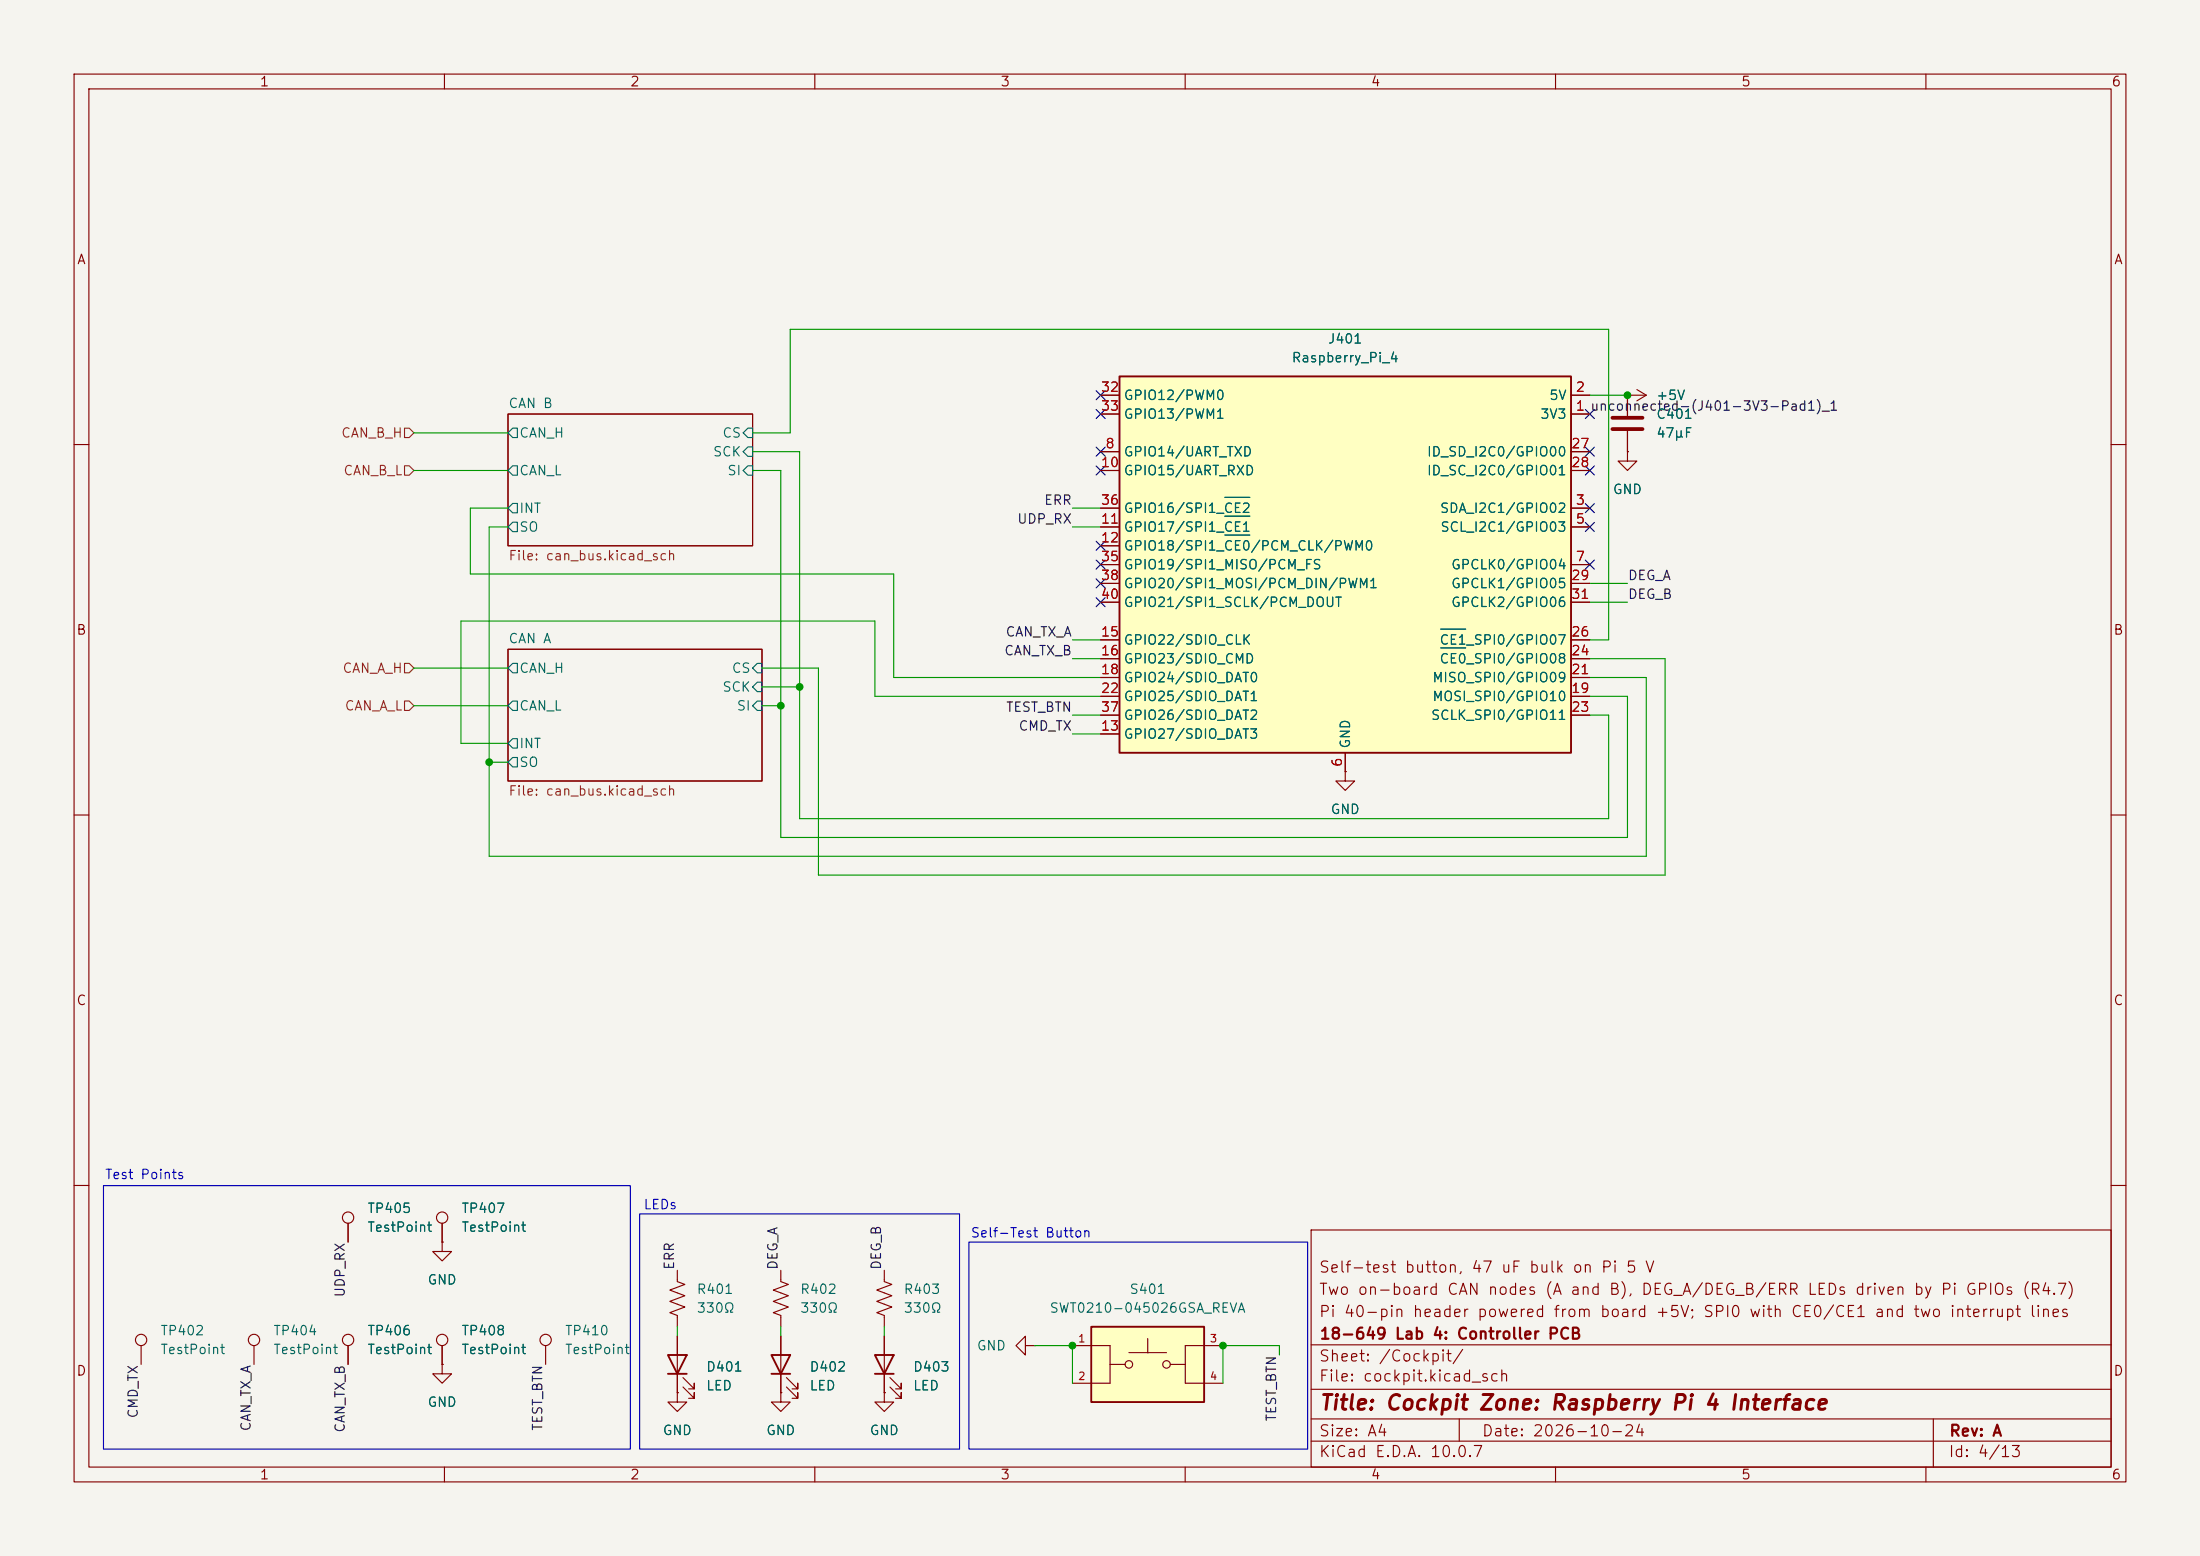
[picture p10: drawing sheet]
<svg xmlns="http://www.w3.org/2000/svg" width="297mm" height="210mm" viewBox="0 0 297 210" stroke-linecap="round" stroke-linejoin="round" font-family="sans-serif">
<path d="M0 0h297v210h-297z" fill="#f5f4ef" stroke="#f5f4ef" stroke-width=".14"/>
<g fill="none" stroke="#840000" stroke-width=".15">
<path d="M10 10h277v190h-277zM12 12h273v186h-273zM60 10v2M110 10v2M160 10v2M210 10v2M260 10v2M68.6 55.9h33v17.8h-33zM219.7 53.3h.1M219.7 53.3h2.5M221 52.6l1.2 .7M222.2 53.3l-1.2 .8"/>
<path d="M10 60h2M285 60h2M68.6 87.6h34.3v17.8h-34.3zM10 110h2M181.6 104.1v1.3h1.3l-1.3 1.3-1.3-1.3h1.3M181.6 104.1h.1M285 110h2M10 160h2M47 165.1v2.5M59.7 167.6v1.3h1.3l-1.3 1.3-1.3-1.3h1.3M59.7 167.6h.1M59.7 165.1v2.5"/>
<path d="M91.4 171.5v1.5l1.1 .4-2.1 .7 2.1 .8-2.1 .7 2.1 .8-2.1 .8 1 .3v1.6M105.4 171.5v1.5l1 .4-2 .7 2 .8-2 .7 2 .8-2 .8 1 .3v1.6M119.4 171.5v1.5l1 .4-2 .7 2 .8-2 .7 2 .8-2 .8 1 .3v1.6M177 166h108v32h-108zM285 160h2M19 181.6v2.6M34.3 181.6v2.6M47 181.6v2.6M59.7 184.2v1.2h1.3l-1.3 1.3-1.3-1.3h1.3M59.7 184.2h.1M59.7 181.6v2.6M60 198v2"/>
<path d="M73.7 181.6v2.6M91.4 188v1.2h1.3l-1.3 1.3-1.2-1.3h1.2M91.4 188h.1M91.4 180.3v7.7M92.2 187.2l1.5 1.5v-.7v.7h-.7M92.2 185.9l1.5 1.6v-.8v.8h-.7M105.4 188v1.2h1.3l-1.3 1.3-1.3-1.3h1.3M105.4 188h.1M105.4 180.3v7.7M106.2 187.2l1.5 1.5v-.7v.7h-.8M106.2 185.9l1.5 1.6v-.8v.8h-.8M110 198v2"/>
<path d="M119.4 188v1.2h1.2l-1.2 1.3-1.3-1.3h1.3M119.4 188h.1M119.4 180.3v7.7M120.1 187.2l1.6 1.5v-.7v.7h-.8M120.1 185.9l1.6 1.6v-.8v.8h-.8M138.4 181.6v-1.3l-1.2 1.3 1.2 1.3v-1.3h1.3M139.7 181.6h.1M160 198v2M177 194.5h108M177 191.5h108M177 187.5h108M177 181.5h108"/>
<path d="M197 191.5v3M210 198v2M260 198v2M261 191.5v6.5"/>
<circle cx="47" cy="164.3" r=".76"/>
<circle cx="59.7" cy="164.3" r=".76"/>
<circle cx="19" cy="180.8" r=".76"/>
<circle cx="34.3" cy="180.8" r=".76"/>
<circle cx="47" cy="180.8" r=".76"/>
<circle cx="59.7" cy="180.8" r=".76"/>
<circle cx="73.7" cy="180.8" r=".76"/>
</g>
<g fill="none" stroke="#006464" stroke-width=".15">
<path d="M68.6 58.4l.6-.6h.6v1.3h-.6zM100.3 58.4l.7-.6h.6v1.3h-.6zM68.6 68.6l.6-.7h.6v1.3h-.6zM69.2 62.9h.6v1.2h-.6l-.6-.6zM69.2 70.5h.6v1.3h-.6l-.6-.7zM101 60.3h.6v1.3h-.6l-.7-.6zM101 62.9h.6v1.2h-.6l-.7-.6zM69.2 89.5h.6v1.3h-.6l-.6-.6zM69.2 94.6h.6v1.3h-.6l-.6-.6zM69.2 99.7h.6v1.3h-.6l-.6-.7zM101.6 92.7l.6-.6h.7v1.2h-.7zM102.2 89.5h.7v1.3h-.7l-.6-.6z"/>
<path d="M102.2 94.6h.7v1.3h-.7l-.6-.6zM68.6 102.9l.6-.7h.6v1.3h-.6z"/>
</g>
<path d="M90.2 182.9h2.5l-1.3 2.5zM90.2 185.4h2.5M104.1 182.9h2.6l-1.3 2.5zM104.1 185.4h2.6M118.1 182.9h2.5l-1.2 2.5zM118.1 185.4h2.5" fill="none" stroke="#840000" stroke-width=".25"/>
<path d="M151.1 50.8h61v50.8h-61z" fill="#ffffc2"/>
<path d="M151.1 50.8h61v50.8h-61z" fill="none" stroke="#840000" stroke-width=".25"/>
<g fill="none" stroke="#840000" stroke-width=".15">
<path d="M148.6 55.9h2.5M148.6 53.3h2.5M212.1 55.9h2.5M212.1 53.3h2.5M219.7 53.3v2.8M219.7 58.2v2.8M148.6 68.6h2.5M148.6 71.1h2.5M148.6 76.2h2.5M148.6 61h2.5M148.6 63.5h2.5M148.6 73.7h2.5"/>
<path d="M148.6 78.7h2.5M212.1 68.6h2.5M212.1 71.1h2.5M212.1 76.2h2.5M212.1 61h2.5M212.1 63.5h2.5M212.1 78.7h2.5M219.7 61v1.2h1.3l-1.3 1.3-1.3-1.3h1.3M219.7 61h.1M148.6 99.1h2.5M148.6 86.4h2.5M148.6 88.9h2.5"/>
<path d="M148.6 91.4h2.5M148.6 94h2.5M148.6 96.5h2.5M148.6 81.3h2.5M212.1 86.4h2.5M212.1 88.9h2.5M212.1 91.4h2.5M212.1 94h2.5M212.1 96.5h2.5M212.1 81.3h2.5M181.6 101.6v2.5"/>
</g>
<path d="M165.4 69.7h3.3M165.4 72.2h3.3M165.4 67.1h3.3M194.5 87.5h3.4M194.5 84.9h3.4" fill="none" stroke="#006464" stroke-width=".15"/>
<path d="M217.7 56.4h4M217.7 57.9h4" fill="none" stroke="#840000" stroke-width=".51"/>
<path d="M147.3 179.1h15.3v10.1h-15.3z" fill="#ffffc2"/>
<path d="M147.3 179.1h15.3v10.1h-15.3z" fill="none" stroke="#840000" stroke-width=".25"/>
<g fill="none" stroke="#840000" stroke-width=".15">
<path d="M148.6 55.9h2.5M148.6 53.3h2.5M212.1 55.9h2.5M212.1 53.3h2.5M219.7 53.3h.1M219.7 53.3v2.8M219.7 58.2v2.8M148.6 68.6h2.5M148.6 71.1h2.5M148.6 76.2h2.5M148.6 61h2.5M148.6 63.5h2.5"/>
<path d="M148.6 73.7h2.5M148.6 78.7h2.5M212.1 68.6h2.5M212.1 71.1h2.5M212.1 76.2h2.5M212.1 61h2.5M212.1 63.5h2.5M212.1 78.7h2.5M219.7 61h.1M148.6 99.1h2.5M148.6 86.4h2.5M148.6 88.9h2.5"/>
<path d="M148.6 91.4h2.5M148.6 94h2.5M148.6 96.5h2.5M148.6 81.3h2.5M212.1 86.4h2.5M212.1 88.9h2.5M212.1 91.4h2.5M212.1 94h2.5M212.1 96.5h2.5M212.1 81.3h2.5M181.6 104.1h.1M181.6 101.6v2.5"/>
<path d="M47 165.1v2.5M59.7 167.6h.1M59.7 165.1v2.5M47 181.6v2.6M59.7 184.2h.1M59.7 181.6v2.6M91.4 188h.1M91.4 180.3v2.6M91.4 185.4v2.6M105.4 188h.1M105.4 180.3v2.6M105.4 185.4v2.6"/>
<path d="M119.4 188h.1M119.4 180.3v2.6M119.4 185.4v2.6M144.8 181.6h5.1v5.1h-5.1M149.9 184.2h2M152.4 182.6h5.1M154.9 180.7v1.9M158 184.2h2M165.1 181.6h-5.1v5.1h5.1"/>
<circle cx="152.4" cy="184.2" r=".51"/>
<circle cx="157.5" cy="184.2" r=".51"/>
</g>
<path d="M54.6 57.8h.6l.7 .6-.7 .7h-.6zM54.6 62.9h.6l.7 .6-.7 .6h-.6zM54.6 94.6h.6l.7 .7-.7 .6h-.6zM54.6 89.5h.6l.7 .7-.7 .6h-.6z" fill="none" stroke="#725600" stroke-width=".15"/>
<g fill="none" stroke="#009600" stroke-width=".15">
<path d="M55.9 58.4h12.7M101.6 58.4h5.1v-13.9h110.5v41.9h-2.6M214.6 53.3h5.1M55.9 63.5h12.7M68.6 68.6h-5.1v8.9h57.1v13.9h28M68.6 71.1h-2.6v44.5h156.2v-24.2h-7.6M101.6 63.5h3.8v49.5h114.3v-19h-5.1M101.6 61h6.3v49.5h109.3v-14h-2.6M144.8 71.1h3.8M144.8 68.6h3.8M214.6 78.7h5.1M55.9 90.2h12.7"/>
<path d="M55.9 95.3h12.7M102.9 95.3h2.5M102.9 92.7h5M144.8 86.4h3.8M144.8 96.5h3.8M144.8 88.9h3.8M144.8 99.1h3.8M148.6 94h-30.5v-10.2h-55.9v16.5h6.4M214.6 88.9h10.2v29.2h-114.3v-27.9h-7.6M214.6 81.3h5.1M66 102.9h2.6M91.4 179.1v1.2"/>
<path d="M105.4 179.1v1.2M119.4 179.1v1.2M139.7 181.6h5.1v5.1M172.7 182.9v-1.3h-7.6v5.1"/>
</g>
<g fill="none" stroke="#000084" stroke-width=".15">
<path d="M148 52.7l1.2 1.2M148 55.3l1.2 1.2M149.2 52.7l-1.2 1.2M149.2 55.3l-1.2 1.2M214 55.3l1.2 1.2M215.2 55.3l-1.2 1.2M148 62.9l1.2 1.2M148 60.4l1.2 1.2M148 78.1l1.2 1.2M148 73.1l1.2 1.2M148 75.6l1.2 1.2M149.2 62.9l-1.2 1.2"/>
<path d="M149.2 60.4l-1.2 1.2M149.2 78.1l-1.2 1.2M149.2 73.1l-1.2 1.2M149.2 75.6l-1.2 1.2M214 60.4l1.2 1.2M214 68l1.2 1.2M214 62.9l1.2 1.2M214 70.5l1.2 1.2M214 75.6l1.2 1.2M215.2 60.4l-1.2 1.2M215.2 68l-1.2 1.2M215.2 62.9l-1.2 1.2"/>
<path d="M215.2 70.5l-1.2 1.2M215.2 75.6l-1.2 1.2M148 80.7l1.2 1.2M149.2 80.7l-1.2 1.2"/>
</g>
<path d="M14 160h71.1v35.6h-71.1zM86.4 163.8h43.1v31.8h-43.1zM130.8 167.6h45.7v28h-45.7z" fill="none" stroke="#0000c2" stroke-width=".15"/>
<path d="M165.4 69.7h3.3M165.4 72.2h3.3M165.4 67.1h3.3M194.5 87.5h3.4M194.5 84.9h3.4" fill="none" stroke="#006464" stroke-width=".15"/>
<g fill="#009600" stroke="#009600" stroke-width=".14">
<circle cx="144.8" cy="181.6" r=".46"/>
<circle cx="165.1" cy="181.6" r=".46"/>
<circle cx="219.7" cy="53.3" r=".46"/>
<circle cx="107.9" cy="92.7" r=".46"/>
<circle cx="105.4" cy="95.3" r=".46"/>
<circle cx="66" cy="102.9" r=".46"/>
</g>
<text font-size="2" fill="#840000" x="178" y="190.8">Title: Cockpit Zone: Raspberry Pi 4 Interface</text>
<g font-size="1.5" fill="#840000">
<text x="178" y="172.1">Self-test button, 47 uF bulk on Pi 5 V</text>
<text x="178" y="178.1">Pi 40-pin header powered from board +5V; SPI0 with CE0/CE1 and two interrupt lines</text>
<text x="178" y="175.1">Two on-board CAN nodes (A and B), DEG_A/DEG_B/ERR LEDs driven by Pi GPIOs (R4.7)</text>
<text x="178" y="184.1">Sheet: /Cockpit/</text>
<text x="178" y="181.1">18-649 Lab 4: Controller PCB</text>
<text x="178" y="186.8">File: cockpit.kicad_sch</text>
<text x="178" y="197">KiCad E.D.A. 10.0.7</text>
<text x="178" y="194.2">Size: A4</text>
<text x="200" y="194.2">Date: 2026-10-24</text>
<text x="263" y="197">Id: 4/13</text>
<text x="263" y="194.2">Rev: A</text>
</g>
<g font-size="1.3" fill="#840000">
<text x="35" y="12">1</text>
<text x="85" y="12">2</text>
<text x="135" y="12">3</text>
<text x="185" y="12">4</text>
<text x="235" y="12">5</text>
<text x="285" y="12">6</text>
<text x="10.3" y="36">A</text>
<text x="285.3" y="36">A</text>
<text x="10.2" y="86">B</text>
<text x="285.2" y="86">B</text>
<text x="10.2" y="136">C</text>
<text x="285.2" y="136">C</text>
<text x="10.2" y="186">D</text>
<text x="285.2" y="186">D</text>
<text x="35" y="200">1</text>
<text x="85" y="200">2</text>
<text x="135" y="200">3</text>
<text x="185" y="200">4</text>
<text x="235" y="200">5</text>
<text x="285" y="200">6</text>
</g>
<g font-size="1.3" fill="#006464">
<text x="179.2" y="46.7">J401</text>
<text x="174.3" y="49.2">Raspberry_Pi_4</text>
<text x="68.6" y="55.4">CAN B</text>
<text x="70" y="59.4">CAN_H</text>
<text x="97.4" y="59.4">CS</text>
<text x="151.6" y="54.3">GPIO12/PWM0</text>
<text x="151.6" y="56.8">GPIO13/PWM1</text>
<text x="207.8" y="56.8">3V3</text>
<text x="209.1" y="54.3">5V</text>
<text x="223.5" y="54.3">+5V</text>
<text x="223.5" y="56.8">C401</text>
<text x="223.5" y="59.4">47μF</text>
<text x="70" y="64.5">CAN_L</text>
<text x="96.2" y="61.9">SCK</text>
<text x="98.1" y="64.5">SI</text>
<text x="151.6" y="61.9">GPIO14/UART_TXD</text>
<text x="151.6" y="64.5">GPIO15/UART_RXD</text>
<text x="192.5" y="61.9">ID_SD_I2C0/GPIO00</text>
<text x="192.5" y="64.5">ID_SC_I2C0/GPIO01</text>
<text x="70" y="69.5">INT</text>
<text x="151.6" y="69.5">GPIO16/SPI1_CE2</text>
<text x="194.3" y="69.5">SDA_I2C1/GPIO02</text>
<text x="217.6" y="67">GND</text>
<text x="70" y="72.1">SO</text>
<text x="151.6" y="72.1">GPIO17/SPI1_CE1</text>
<text x="151.6" y="74.6">GPIO18/SPI1_CE0/PCM_CLK/PWM0</text>
<text x="151.6" y="77.2">GPIO19/SPI1_MISO/PCM_FS</text>
<text x="194.4" y="72.1">SCL_I2C1/GPIO03</text>
<text x="195.8" y="77.2">GPCLK0/GPIO04</text>
<text x="151.6" y="79.7">GPIO20/SPI1_MOSI/PCM_DIN/PWM1</text>
<text x="151.6" y="82.2">GPIO21/SPI1_SCLK/PCM_DOUT</text>
<text x="195.8" y="79.7">GPCLK1/GPIO05</text>
<text x="195.8" y="82.2">GPCLK2/GPIO06</text>
<text x="68.6" y="87.1">CAN A</text>
<text x="151.6" y="87.3">GPIO22/SDIO_CLK</text>
<text x="151.6" y="89.9">GPIO23/SDIO_CMD</text>
<text x="194.2" y="89.9">CE0_SPI0/GPIO08</text>
<text x="194.2" y="87.3">CE1_SPI0/GPIO07</text>
<text x="70" y="91.1">CAN_H</text>
<text x="97.4" y="93.7">SCK</text>
<text x="98.7" y="91.1">CS</text>
<text x="151.6" y="92.4">GPIO24/SDIO_DAT0</text>
<text x="151.6" y="94.9">GPIO25/SDIO_DAT1</text>
<text x="193.3" y="94.9">MOSI_SPI0/GPIO10</text>
<text x="193.3" y="92.4">MISO_SPI0/GPIO09</text>
<text x="70" y="96.2">CAN_L</text>
<text x="70" y="101.3">INT</text>
<text x="99.4" y="96.2">SI</text>
<text x="151.6" y="100">GPIO27/SDIO_DAT3</text>
<text x="151.6" y="97.5">GPIO26/SDIO_DAT2</text>
<text x="182.6" y="101.1" transform="rotate(-90 182.6 101.1)">GND</text>
<text x="193.1" y="97.5">SCLK_SPI0/GPIO11</text>
<text x="70" y="103.8">SO</text>
<text x="179.5" y="110.2">GND</text>
<text x="49.5" y="164">TP405</text>
<text x="49.5" y="166.6">TestPoint</text>
<text x="62.2" y="164">TP407</text>
<text x="62.2" y="166.6">TestPoint</text>
<text x="57.6" y="173.7">GND</text>
<text x="94" y="175">R401</text>
<text x="94" y="177.5">330Ω</text>
<text x="107.9" y="175">R402</text>
<text x="107.9" y="177.5">330Ω</text>
<text x="121.9" y="175">R403</text>
<text x="121.9" y="177.5">330Ω</text>
<text x="141.6" y="177.5">SWT0210-045026GSA_REVA</text>
<text x="152.4" y="175">S401</text>
<text x="21.6" y="180.5">TP402</text>
<text x="21.6" y="183.1">TestPoint</text>
<text x="36.8" y="180.5">TP404</text>
<text x="36.8" y="183.1">TestPoint</text>
<text x="49.5" y="180.5">TP406</text>
<text x="49.5" y="183.1">TestPoint</text>
<text x="62.2" y="180.5">TP408</text>
<text x="62.2" y="183.1">TestPoint</text>
<text x="76.2" y="180.5">TP410</text>
<text x="76.2" y="183.1">TestPoint</text>
<text x="95.2" y="185.4">D401</text>
<text x="109.2" y="185.4">D402</text>
<text x="123.2" y="185.4">D403</text>
<text x="131.8" y="182.6">GND</text>
<text x="57.6" y="190.2">GND</text>
<text x="95.2" y="188">LED</text>
<text x="109.2" y="188">LED</text>
<text x="123.2" y="188">LED</text>
<text x="89.4" y="194">GND</text>
<text x="103.3" y="194">GND</text>
<text x="117.3" y="194">GND</text>
</g>
<g font-size="1.3" fill="#a90000">
<text x="148.5" y="53.2">32</text>
<text x="212.6" y="53.2">2</text>
<text x="148.5" y="55.7">33</text>
<text x="212.6" y="55.7">1 unconnected-(J401-3V3-Pad1)_1</text>
<text x="212.6" y="55.7">1</text>
<text x="148.5" y="63.4">10</text>
<text x="149.1" y="60.8">8</text>
<text x="212" y="60.8">27</text>
<text x="212" y="63.4">28</text>
<text x="148.5" y="71">11</text>
<text x="148.5" y="68.4">36</text>
<text x="212.6" y="68.4">3</text>
<text x="212.6" y="71">5</text>
<text x="148.5" y="73.5">12</text>
<text x="148.5" y="76.1">35</text>
<text x="212.6" y="76.1">7</text>
<text x="148.5" y="78.6">38</text>
<text x="148.5" y="81.1">40</text>
<text x="212" y="78.6">29</text>
<text x="212" y="81.1">31</text>
<text x="148.5" y="86.2">15</text>
<text x="148.5" y="88.8">16</text>
<text x="212" y="88.8">24</text>
<text x="212" y="86.2">26</text>
<text x="148.5" y="91.3">18</text>
<text x="148.5" y="93.8">22</text>
<text x="212" y="93.8">19</text>
<text x="212" y="91.3">21</text>
<text x="148.5" y="98.9">13</text>
<text x="148.5" y="96.4">37</text>
<text x="212" y="96.4">23</text>
<text x="181.5" y="103.6" transform="rotate(-90 181.5 103.6)">6</text>
</g>
<g font-size="1.3" fill="#725600">
<text x="46" y="59.4">CAN_B_H</text>
<text x="46.3" y="64.5">CAN_B_L</text>
<text x="68.6" y="76">File: can_bus.kicad_sch</text>
<text x="46.1" y="91.1">CAN_A_H</text>
<text x="46.5" y="96.2">CAN_A_L</text>
<text x="68.6" y="107.7">File: can_bus.kicad_sch</text>
</g>
<g font-size="1.3" fill="#0f0f0f">
<text x="137.2" y="71">UDP_RX</text>
<text x="140.9" y="68.5">ERR</text>
<text x="219.7" y="81.2">DEG_B</text>
<text x="219.7" y="78.6">DEG_A</text>
<text x="135.5" y="88.8">CAN_TX_B</text>
<text x="135.7" y="86.2">CAN_TX_A</text>
<text x="135.7" y="96.4">TEST_BTN</text>
<text x="137.4" y="98.9">CMD_TX</text>
<text x="91.3" y="171.5" transform="rotate(-90 91.3 171.5)">ERR</text>
<text x="105.3" y="171.5" transform="rotate(-90 105.3 171.5)">DEG_A</text>
<text x="119.3" y="171.5" transform="rotate(-90 119.3 171.5)">DEG_B</text>
<text x="46.9" y="175.2" transform="rotate(-90 46.9 175.2)">UDP_RX</text>
<text x="18.9" y="191.5" transform="rotate(-90 18.9 191.5)">CMD_TX</text>
<text x="172.6" y="191.9" transform="rotate(-90 172.6 191.9)">TEST_BTN</text>
<text x="34.2" y="193.3" transform="rotate(-90 34.2 193.3)">CAN_TX_A</text>
<text x="46.9" y="193.4" transform="rotate(-90 46.9 193.4)">CAN_TX_B</text>
<text x="73.5" y="193.2" transform="rotate(-90 73.5 193.2)">TEST_BTN</text>
</g>
<g font-size="1.3" fill="#0000c2">
<text x="14.1" y="159.5">Test Points</text>
<text x="86.8" y="163.5">LEDs</text>
<text x="131" y="167.3">Self-Test Button</text>
</g>
<g font-size="1" fill="#a90000">
<text x="145.5" y="181.4">1</text>
<text x="163.2" y="181.4">3</text>
<text x="145.5" y="186.5">2</text>
<text x="163.2" y="186.5">4</text>
</g>
</svg>
